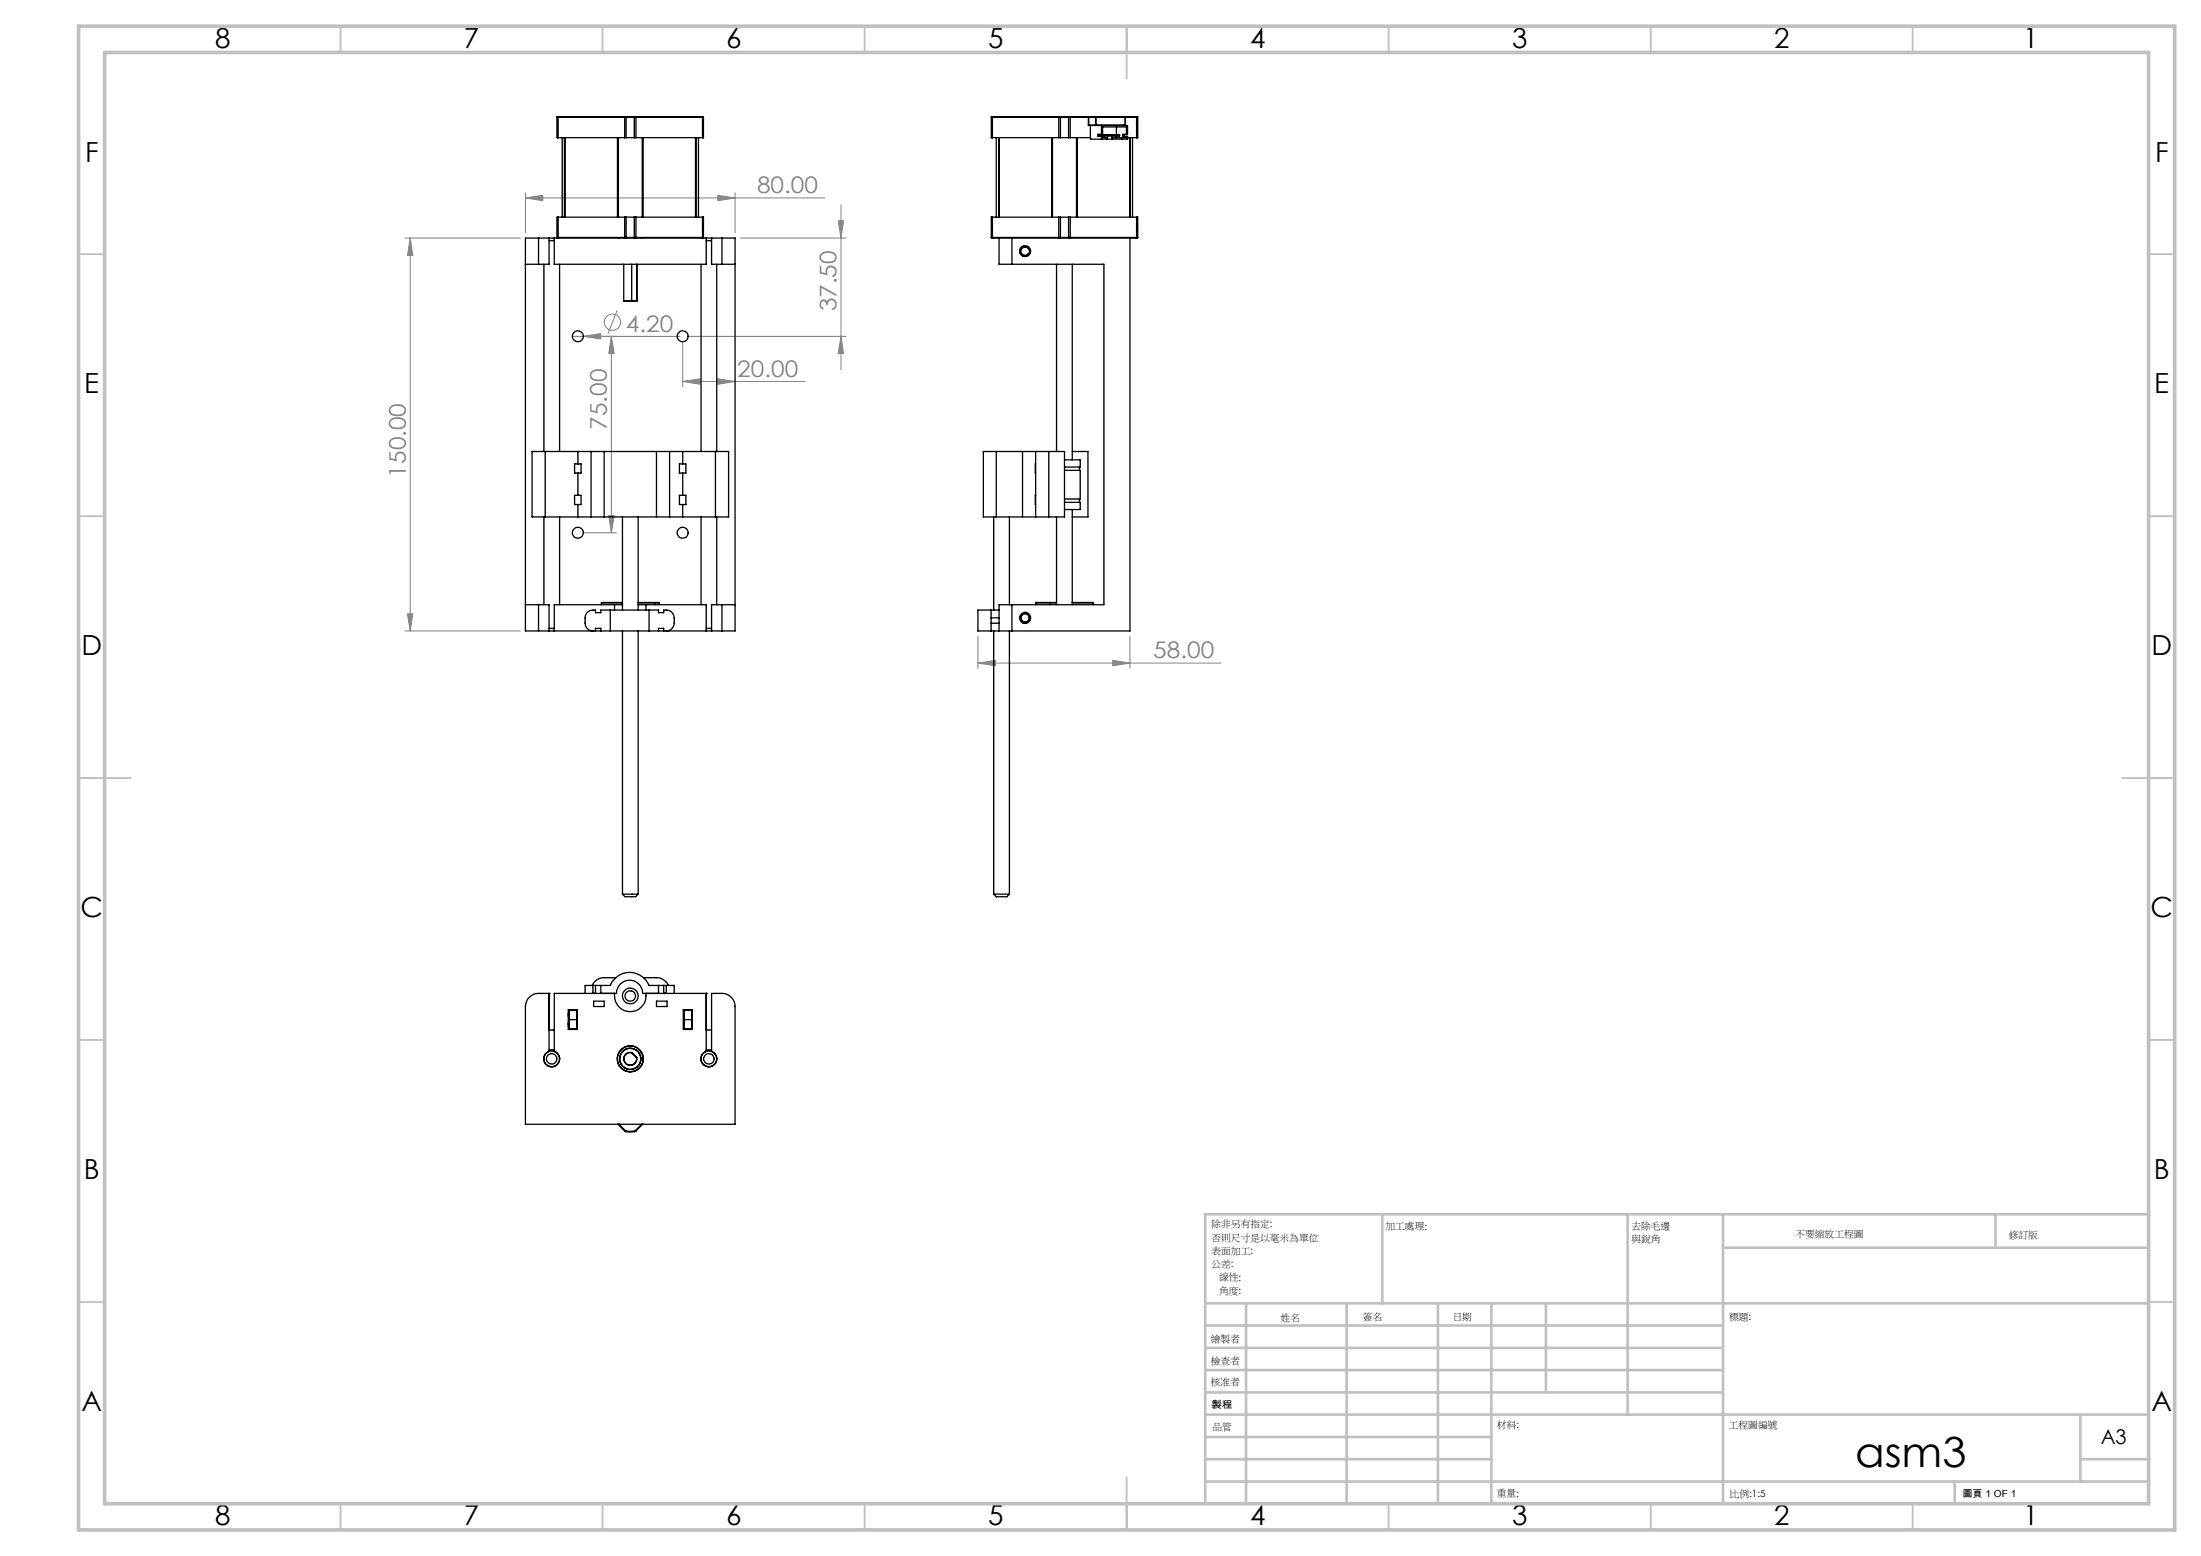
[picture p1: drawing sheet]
<svg xmlns="http://www.w3.org/2000/svg" width="420mm" height="297mm" viewBox="0 0 420 297" stroke-linecap="round" stroke-linejoin="round" font-family="sans-serif">
<g fill="none" stroke="#808080" stroke-width=".19">
<path d="M100.3 37.8l3.3-.5v1zM100.3 36.8v7.6M100.3 37.8h57.1M137 37.3l3.3 .5-3.3 .5zM140.3 36.8v7.6M160.5 39.1v31.5M77.3 45.4h22M78.3 45.4v75M78.3 45.4l.5 3.4h-1zM117.8 59.3l-1.8 4.4M141.3 45.4h20.2M159.9 42.2h1.1l-.5 3.2z"/>
<path d="M109.2 64.2h20.6M111.3 64.2l3.3-.5v1zM116.7 64.2v37.5M116.7 64.2l.5 3.3h-1zM130.3 65.2v8.6M130.3 72.8h23.3M130.3 72.8l3.3-.5v1zM131.3 64.2h30.2M137 72.3l3.3 .5-3.3 .5zM160.5 64.2l.5 3.3h-1.1zM116.2 98.4h1l-.5 3.3zM77.8 117.2h1l-.5 3.2z"/>
<path d="M111.3 101.7h6.4M77.3 120.4h22M186.6 126.6l3.3-.6v1.1zM186.6 121.4v6.2M186.6 126.6h46.4M212.3 126l3.3 .6-3.3 .5zM215.6 121.4v6.2"/>
<circle cx="116.9" cy="61.5" r="1.56"/>
</g>
<g fill="none" stroke="#c0c0c0" stroke-width=".35">
<path d="M65 5v5M115 5v5M165 5v5M215 5v10M265 5v5M315 5v5M365 5v5M15 48.5h5M410 48.5h5M15 98.5h5M410 98.5h5M15 148.5h10"/>
<path d="M405 148.5h10M15 198.5h5M410 198.5h5M15 248.5h5M410 248.5h5M65 287v5M115 287v5M165 287v5M215 282v10M265 287v5M315 287v5M365 287v5"/>
</g>
<g fill="none" stroke="#c0c0c0" stroke-width=".5">
<path d="M263.8 231.8v17M310.6 231.8v38.2M328.8 231.8v55.2M328.8 238.2h81.2M380.8 231.8v6.4M410 231.8h-180v55.2M230 248.8h180M230 257.3h98.8M230 253h98.8M237.8 248.8v38.2M257 248.8v38.2M274.4 248.8v38.2"/>
<path d="M284.6 248.8v38.2M295 248.8v17M230 265.8h98.8M230 261.5h98.8M230 278.5h54.6M230 274.3h54.6M230 270h180M397 278.5h13M397 270v12.8M230 282.8h180M373 282.8v4.2"/>
</g>
<path d="M15 5h400v287h-400zM20 10h390v277h-390z" fill="none" stroke="#c0c0c0" stroke-width=".7"/>
<g fill="#808080">
<path d="M111.3 64.2l3.3-.5v1z"/>
<path d="M137 37.3l3.3 .5-3.3 .5zM100.3 37.8l3.3-.5v1zM212.3 126l3.3 .6-3.3 .5zM186.6 126.6l3.3-.6v1.1z"/>
<path d="M137 72.3l3.3 .5-3.3 .5zM130.3 72.8l3.3-.5v1z"/>
<path d="M160.5 64.2l.5 3.3h-1.1zM159.9 42.2h1.1l-.5 3.2z"/>
<path d="M116.7 64.2l.5 3.3h-1zM116.2 98.4h1l-.5 3.3zM78.3 45.4l.5 3.4h-1zM77.8 117.2h1l-.5 3.2z"/>
</g>
<g fill="none" stroke="#000" stroke-width=".25">
<path d="M106.3 22.3h.1M106.3 22.3l.1 4M106.4 22.3h-.1M106.4 22.3h.1M106.4 26.3h.1M106.4 22.3v4M106.5 26.3h1.2M106.5 22.3v4M106.5 22.3h12.7M106.5 22.3h.1M107.3 26.3v15.1M107.7 26.3v15.1"/>
<path d="M107.7 26.3h.1M107.8 26.3h10M107.8 26.3v15.1M117.8 26.3h1.4M117.8 26.3v15.1M118 26.3v15.1M119.2 22.3h.3M119.2 26.3h.3M119.2 22.3v4M119.2 22.3h.1M119.5 22.3h1.5M119.5 22.3h.1"/>
<path d="M119.5 26.3h1.5M119.5 22.3v4M121 22.3h.1M121 22.3h.4M121 26.3h.4M121 22.3h.3M121 22.3v4M121.3 22.3h.1M121.3 22.3h12.7M121.4 26.3h1.3M121.4 22.3v4M121.4 22.3h12.7"/>
<path d="M122.6 26.3v15.1M122.7 26.3h10M122.7 26.3v15.1M132.7 26.3h.1M132.7 26.3v15.1M132.8 26.3h1.3M132.8 26.3v15.1M133.3 26.3v15.1M134 22.3h.1M134.1 22.3h.1M134.1 26.3h.1M134.1 22.3v4"/>
<path d="M134.2 22.3h.1M134.2 22.3v4M189.2 22.3v4M189.2 22.3h.1M189.2 22.3h.2M189.2 26.3h.2M189.3 22.3h-.1M189.3 22.3h.1M189.4 26.3h1.2M189.4 22.3h12.6M189.4 22.3v4M189.4 22.3h.1"/>
<path d="M189.4 22.3h12.7M190.1 26.3v15.1M190.6 26.3v15.1M190.6 26.3h.1M190.7 26.3h10M190.7 26.3v15.1M200.7 26.3h1.3M200.7 26.3v15.1M200.8 26.3v15.1M202 22.3h.4M202 26.3h.4M202 22.3v4"/>
<path d="M202.1 22.3h-.1M202.1 22.3h.3M202.4 22.3h1.5M202.4 26.3h1.5M202.4 22.3h.1M202.4 22.3v4M203.9 22.3h.1M203.9 22.3h.3M203.9 26.3h.3M203.9 22.3v4M204.2 22.3h.1M204.2 22.3h3.4"/>
<path d="M204.2 26.3h1.4M204.2 22.3h3.5M204.2 22.3v4M205.4 26.3v15.1M205.6 26.3h2.5M205.6 26.3v15.1M207.6 22.3h.1M207.6 22.3h.2M207.7 23.9l.1 .1M207.7 22.3h.1M207.7 23.9h.1M207.7 22.3v1.6"/>
<path d="M207.8 23.9v.1M207.8 22.3h1.3M207.8 23.9h1.3M207.8 22.3v1.6M207.8 22.3h.1M207.8 22.3h9.1M207.8 24h7.4v1.6h-1v.4h1v.6h-7.1v-2.6M209.1 22.3h.1M209.1 22.3v1.6M209.1 22.3h7.8M209.1 22.3v1.7v-.1M209.4 23.9l.1 .1"/>
<path d="M209.4 23.9l5.1 .1M209.4 23.9v.1M209.7 25.7h3.9M209.7 26h3.9M209.7 25.6v.4M210 25.7v.2zM210.2 24v1.6M210.2 26v.6M210.7 25.7v.2zM211.5 25.7v.2zM212.2 25.7v.2zM212.9 25.7v.2z"/>
<path d="M213 24.2v1.5M213 26v.3M213.6 25.7v.2zM214.1 26.3v.3M214.5 25.6v.4M214.7 22.3h.1M214.7 22.3v1.7M214.9 25.6v-1.4h-4.5v1.4h-.9v.4h.9v.3h.9v.3M214.9 26v.3h-2.7v.3M215.2 26.3h.4M215.6 26.3h.1M215.6 26.3v15.1"/>
<path d="M215.7 26.3h1.2M215.7 26.3v15.1M216.1 26.3v15.1M216.9 22.3h.1M216.9 26.3h.1M216.9 22.3v4M217 22.3h.1M217 22.3v4M217.1 22.3l-.1 4M100.3 50.4h2.5M102.8 45.4h-2.5v75h2.5M102.8 45.4h2"/>
<path d="M102.8 45.4v5M103.8 50.4v35.8M104.8 45.4h1M104.8 45.9h1M104.8 45.4v5h-2M105.8 45.4h13.5M105.8 45.4v5h29v-5M106.3 45.3l.1 .1M106.3 45.3h.1M106.4 45.3l.1 .1M106.4 45.3h.1M106.4 41.4h.1"/>
<path d="M106.4 41.4l-.1 3.9M106.4 41.4v3.9M106.5 45.3l.1 .1M106.5 41.4h1.2M106.5 45.3h12.7M106.5 41.4v3.9M106.8 50.4v35.8M107.7 41.4h.1M107.8 41.4h10M117.8 41.4h1.4M119 57.4h1.5M119 50.4v7"/>
<path d="M119.2 45.3l.1 .1M119.2 45.3h.3M119.2 41.4h.3M119.2 41.4v3.9M119.3 45.4h.2M119.5 45.4h1.5M119.5 45.3v.1M119.5 45.3h1.5M119.5 41.4h1.5M119.5 41.4v3.9M120.5 57.4h1M120.5 57.4h.1"/>
<path d="M120.5 50.4v7M121 45.3v.1M121 45.3h.4M121 45.4h.2M121 41.4h.4M121 41.4v3.9M121.2 45.4h13.6M121.4 45.3l-.2 .1M121.4 41.4h1.3M121.4 41.4v3.9M121.4 45.3h12.7M121.5 57.4h.1"/>
<path d="M121.5 50.4v7M122.7 41.4h10M132.7 41.4h.1M132.8 41.4h1.3M133.8 50.4v35.8M134.1 45.3l-.2 .1M134.1 45.3h.1M134.1 41.4h.1M134.1 41.4v3.9M134.2 45.3l-.1 .1M134.2 41.4v3.9M134.2 45.3h.1"/>
<path d="M134.8 45.4h1M134.8 45.9h1M135.8 45.4h2M135.8 45.4v5h2M136.8 50.4v35.8M137.8 50.4h2.5M137.8 45.4h2.5v75h-2.5M137.8 45.4v5M189.2 45.3l.1 .1M189.2 45.3h.1M189.2 45.3h.2M189.2 41.4h.2"/>
<path d="M189.2 41.4v3.9M189.3 45.4h.1M189.4 45.3v.1M189.4 41.4h1.2M189.4 45.3h12.6M189.4 41.4v3.9M189.4 45.4h1.2M190.6 41.4h.1M190.6 45.4v5h2.5M190.6 45.4h2.5M190.7 41.4h10M193.1 45.4h23.7"/>
<path d="M193.1 50.4h17.5v65h-17.5M193.1 45.4v5M194.7 48.2l.4 .6 .3 .1M194.8 48.4l.2 .3 .4 .2M195.6 47a.99 .99 0 0 0-.8 1.4M195.6 47.1l.6 .3M195.6 47.1a.9 .9 0 0 0-.8 1.3M195.6 46.9v.2M196.2 48.5l-.4 .3-.4 .1M196.2 47.4l.2 .6-.2 .5M196.2 47.4a.81 .81 0 0 0-1.1-.1 .81 .81 0 0 0-.1 1.2 .81 .81 0 0 0 1.2 0M200.7 41.4h1.3"/>
<path d="M201.6 50.4v35.8M202 45.3l.1 .1M202 45.3h.4M202 41.4h.4M202 41.4v3.9M202.4 45.3h1.5M202.4 41.4h1.5M202.4 45.3v.1M202.4 41.4v3.9M203.9 45.3v.1M203.9 45.3h.3M203.9 41.4h.3"/>
<path d="M203.9 41.4v3.9M204.2 45.3l-.1 .1M204.2 41.4h1.4M204.2 45.3h12.7M204.2 41.4v3.9M204.6 50.4v37.4M205.6 41.4h10M215.6 41.4h.1M215.6 45.4v75h-22.5M215.7 41.4h1.2M216.8 45.4h.1M216.9 45.3l-.1 .1"/>
<path d="M216.9 45.3h.1M216.9 41.4h.1M216.9 41.4v3.9M217 45.3l-.1 .1M217 41.4l.1 3.9M217 45.3h.1M217 41.4v3.9M217.1 45.3l-.2 .1M103.8 98.7v16.7M104 86.2h-2.5v12.5h2.5M104 98.7h6.3M104 86.2h6.3"/>
<path d="M104 86.2v12.5M106.8 98.7v16.7M110.3 88.5h.6v1.8h-.6M110.3 94.5h.6v1.8h-.6M110.3 98.7h2.5M110.3 86.2h2.5M110.3 86.2v2.3M110.3 90.3v4.2M110.3 96.3v2.4M110.3 88.5h-.7v1.8h.7M110.3 94.5h-.7v1.8h.7M112.8 86.2h2.5"/>
<path d="M112.8 98.7h2.5M112.8 86.2v12.5M115.3 98.7h10M115.3 86.2v12.5M115.3 86.2h10M118.8 98.7v17.7M121.8 98.7v17.7M125.3 86.2h2.5M125.3 98.7h2.5M125.3 86.2v12.5M127.8 98.7h2.5M127.8 86.2h2.5"/>
<path d="M127.8 86.2v12.5M130.3 94.5h-.7v1.8h.7M130.3 88.5h-.7v1.8h.7M130.3 98.7h6.2M130.3 86.2h6.2M130.3 86.2v2.3M130.3 90.3v4.2M130.3 96.3v2.4M130.3 94.5h.6v1.8h-.6M130.3 88.5h.6v1.8h-.6M133.8 98.7v16.7M136.5 86.2h2.5v12.5h-2.5"/>
<path d="M136.5 86.2v12.5M136.8 98.7v16.7M189.6 98.7v17.7M190.1 86.2h-2.5v12.5h2.5M190.1 98.7h5M190.1 86.2h5M190.1 86.2v12.5M192.6 98.7v16.7M195.1 86.2h2.5M195.1 98.7h2.5M195.1 86.2v12.5M197.6 86.2h2.5"/>
<path d="M197.6 98.7h2.5M197.6 88.5v1.8M197.6 94.5v1.8M197.6 86.2v12.5M200.1 86.2h3v12.5h-3M200.1 86.2v12.5M201.6 98.7v16.7M203.1 95.9h3v1.4h-3M203.1 89.8h3v5.4h-3M203.1 87.8h3v1.3h-3M204.6 86.2h3v12.5h-3M204.6 97.3v18.1"/>
<path d="M206 89.1v.7M206 95.2v.7M100.3 115.4h2.5M102.8 115.4h2v5M102.8 115.4v5M104.8 119.9h1M114.8 115.1h4M114.8 115.1v.3M116.5 116.4h7.4M116.5 116.4h-1.8v.5h-1.1v-.5a1.59 1.59 0 0 0-1.9 1.5 2.51 2.51 0 0 0 .4 2.1l.5 .3 .5 .1M116.5 116.4v4M117.3 115.4h1.5"/>
<path d="M117.3 115.4h-11.5v5M117.3 115.4v1M118.8 115l-4 .1M121.8 115.1h3.2M121.8 115h3.1M121.8 115.4h1.5M123.3 115.4v1M123.3 115.4h11.5v5M123.9 116.4h1.8v.5h.9v-.5a1.61 1.61 0 0 1 2.1 1.5 2.34 2.34 0 0 1-.5 2.1l-.5 .3-.6 .1M123.9 116.4v4M124.9 115l.9 .1M124.9 115l.1 .1"/>
<path d="M125 115.1h.8M125 115.1v.3M125.8 115.1v.3M134.8 119.9h1M137.8 115.4h2.5M137.8 115.4h-2v5M137.8 115.4v5M189.1 116.4v1.5M189.1 119v1.4M189.1 116.4h-2.5v4h2.5M189.1 116.4h1.5M189.1 117.9h1.5"/>
<path d="M189.1 119h1.5M189.1 117.9v1.1M193.1 115.4h-2.5v5M193.1 115.4v5M194.9 118.7l.7 .3M195.1 117.4a.8 .8 0 0 0-.2 .8 .8 .8 0 0 0 .7 .5M195.6 119h.1M195.6 118.7v.3M195.9 117.2a.81 .81 0 0 0-1.1 .6 .81 .81 0 0 0 .8 .9M196 117.2a.9 .9 0 0 0-1.3 .7 .9 .9 0 0 0 .9 1.1M196 117.2a.79 .79 0 0 1 .4 1.1M196 117.2a.76 .76 0 0 1 .2 1.3"/>
<path d="M196.4 118.3a.81 .81 0 0 1-.7 .7M196.4 118.3l-.2 .2-.6 .2M197.6 115.1h2.7M197.6 115.1v.3M200.3 115.1h1.3M200.3 115.1v.3M200.4 115h1.2M200.4 115l-2.8 .1M200.4 115l-.1 .1M204.6 115.1h4M204.6 115l4 .1M208.6 115.1v.3"/>
<path d="M102.8 120.4h2M104.8 120.4h1M105.8 120.4h10.7M113.6 120.4v-.5h1.1v.5M116.5 120.4h7.4M118.8 120.4v50.3M121.8 120.4v50.3M123.9 120.4h10.9M125.7 120.4v-.5h.9v.5M134.8 120.4h1M135.8 120.4h2M189.1 120.4h1.5"/>
<path d="M189.6 120.4v50.3M190.6 120.4h2.5M192.6 120.4v50.3M118.8 170.7h3M118.8 170.7l.5 .5h2l.5-.5M189.6 170.7h3M189.6 170.7l.5 .5h2l.5-.5M104.8 189.6v11.1a1.53 1.53 0 0 0-.8 2.3 1.53 1.53 0 0 0 2.5 0 1.53 1.53 0 0 0-.7-2.3v-11.1h11.9a2.49 2.49 0 0 1 2.4-2.5 2.49 2.49 0 0 1 2.5 2.5h12.2M104.8 189.6a4.4 4.4 0 0 0-3.4 .4 2.38 2.38 0 0 0-1.1 2.1v22.5h40v-22.5a2.53 2.53 0 0 0-2.5-2.5h-2v11.1a1.53 1.53 0 0 1 .7 2.3 1.53 1.53 0 0 1-2.5 0 1.53 1.53 0 0 1 .8-2.3v-11.1M104.8 189.6h.1M104.8 196.6h1M108.4 192.7h1.7v3.8h-1.7z"/>
<path d="M108.5 195.5l.2 .9M108.5 193.7l.2 .9M108.5 193.7v1.8M108.5 195.5v.9M108.5 192.9h.2M108.5 192.9v.8M108.5 194.6l-.1 .9 .1 .9M108.5 194.6h.1M108.5 192.9l-.1 .8 .1 .9M108.5 196.4h1.6M108.7 194.6l-.2 .9M108.7 192.9l-.2 .8"/>
<path d="M108.7 194.6h1.4M108.7 192.9h1.4M110.1 194.6v1.8M110.1 192.9v1.7M110.1 196.4h.1M113.1 188.1h3.4a4 4 0 0 1 3.7-2.5 4 4 0 0 1 3.7 2.5h3.2M113.1 188.1h-1.4v1.5M113.1 188.1v1.5M113.3 191.1h2v1h-2zM113.6 188.1v1.5M114.7 188.1v1.5M117.3 189.6a3 3 0 0 0 3 3.5 3 3 0 0 0 3-3.5"/>
<path d="M117.5 186.6a4.8 4.8 0 0 0-3.6 .4l-.9 1.1M122.8 186.6h2.5a2.58 2.58 0 0 1 2.3 1.5M125.3 191.1h2v1h-2zM125.7 188.1v1.5M126.6 188.1v1.5M127.1 188.1h1.6v1.5M127.1 188.1v1.5M130.4 192.7h1.7v3.8h-1.7zM130.5 195.5l.1 .9M130.5 193.7l.1 .9-.1 .9M130.5 193.7v.9M130.5 194.6v.9"/>
<path d="M130.5 195.5v.9h1.5M130.5 194.6h1.6M130.6 192.9l-.1 .8M130.6 192.9h-.1v.8M130.6 192.9h1.5M132 192.9v3.5M132 196.4h.1M134.8 189.6h.1M134.8 196.6h1M104.8 200.4h1M117.9 214.6h.1M117.9 214.6l1.3 1.3"/>
<path d="M118.1 203.4h.1M118.1 214.6l1.2 1.2M118.6 203.1l-.1 .1M119.2 215.9l.3 .1M119.3 215.8l.2 .1M119.3 215.8l-.1 .1M119.5 216h1.5M119.5 215.9v.1M119.5 215.9h1.5M120.5 200.9a1.2 1.2 0 0 0-1.4 1.2 1.2 1.2 0 0 0 1.3 1.2 1.2 1.2 0 0 0 1.1-1.4M120.5 200.9l1 1M120.5 200.9a1.24 1.24 0 0 0-1.5 1.1 1.24 1.24 0 0 0 1.4 1.4 1.24 1.24 0 0 0 1.1-1.5"/>
<path d="M120.5 200.9h.1M121 215.9v.1M121.2 215.8l-.2 .1M121.2 215.8l.2 .1M121.4 215.9l-.4 .1M121.5 201.9h.1M122 201.1a1.99 1.99 0 0 1-.7 2.7 1.99 1.99 0 0 1-2.7-.7M122 201.1a1.99 1.99 0 0 0-2.8-.7 1.99 1.99 0 0 0-.6 2.7M122 201a2.06 2.06 0 0 1-.7 2.9 2.06 2.06 0 0 1-2.8-.7M122 201a2.06 2.06 0 0 0-2.8-.6 2.06 2.06 0 0 0-.7 2.8M122 201v.1M122.4 200.9a2.44 2.44 0 0 0-3.4-.9 2.44 2.44 0 0 0-.8 3.4"/>
<path d="M122.4 200.9a2.44 2.44 0 0 1-.9 3.3 2.44 2.44 0 0 1-3.3-.8M122.4 200.8v.1M122.4 214.6l-1.2 1.2M122.6 214.6l-1.2 1.3M134.8 200.4h1"/>
<circle cx="210" cy="25.9" r=".11"/>
<circle cx="210.7" cy="25.9" r=".11"/>
<circle cx="211.5" cy="25.9" r=".11"/>
<circle cx="212.2" cy="25.9" r=".11"/>
<circle cx="212.9" cy="25.9" r=".11"/>
<circle cx="213.6" cy="25.9" r=".11"/>
<circle cx="195.6" cy="47.9" r="1.05"/>
<circle cx="110.3" cy="64.2" r="1.06"/>
<circle cx="130.3" cy="64.2" r="1.05"/>
<circle cx="110.3" cy="101.7" r="1.06"/>
<circle cx="130.3" cy="101.7" r="1.05"/>
<circle cx="195.6" cy="117.9" r="1.05"/>
<circle cx="120.3" cy="190.1" r="1"/>
<circle cx="120.3" cy="190.1" r="1.5"/>
<circle cx="105.3" cy="202.1" r=".99"/>
<circle cx="105.3" cy="202.1" r="1.5"/>
<circle cx="120.3" cy="202.1" r="2.5"/>
<circle cx="135.3" cy="202.1" r="1.5"/>
<circle cx="135.3" cy="202.1" r="1.01"/>
</g>
<text font-size="7.9" x="354" y="280">asm3</text>
<g font-size="5.3">
<text x="41" y="9.1">8</text>
<text x="88.5" y="9.1">7</text>
<text x="138.5" y="9.1">6</text>
<text x="188.5" y="9.1">5</text>
<text x="238.5" y="9.1">4</text>
<text x="288.5" y="9.1">3</text>
<text x="338.5" y="9.1">2</text>
<text x="386" y="9.1">1</text>
<text x="16.2" y="30.9">F</text>
<text x="411.2" y="30.9">F</text>
<text x="16.1" y="75.1">E</text>
<text x="411.1" y="75.1">E</text>
<text x="15.5" y="125.1">D</text>
<text x="410.5" y="125.1">D</text>
<text x="15.4" y="175.1">C</text>
<text x="410.4" y="175.1">C</text>
<text x="16" y="225.1">B</text>
<text x="411" y="225.1">B</text>
<text x="15.5" y="269.4">A</text>
<text x="410.5" y="269.4">A</text>
<text x="41" y="291.1">8</text>
<text x="88.5" y="291.1">7</text>
<text x="138.5" y="291.1">6</text>
<text x="188.5" y="291.1">5</text>
<text x="238.5" y="291.1">4</text>
<text x="288.5" y="291.1">3</text>
<text x="338.5" y="291.1">2</text>
<text x="386" y="291.1">1</text>
</g>
<g font-size="4.4" fill="#808080">
<text x="144.5" y="36.9">80.00</text>
<text x="159.6" y="59.4" transform="rotate(-90 159.6 59.4)">37.50</text>
<text x="119.5" y="63.3">4.20</text>
<text x="140.7" y="71.9">20.00</text>
<text x="115.8" y="82.1" transform="rotate(-90 115.8 82.1)">75.00</text>
<text x="77.4" y="91.2" transform="rotate(-90 77.4 91.2)">150.00</text>
<text x="220.1" y="125.7">58.00</text>
</g>
<text font-size="3.9" x="400.9" y="275.6">A3</text>
<g font-size="1.9">
<text x="231.2" y="234.2">除非另有指定:</text>
<text x="231.2" y="236.8">否則尺寸是以毫米為單位</text>
<text x="231.2" y="239.3">表面加工:</text>
<text x="264.4" y="234.6">加工處理:</text>
<text x="311.3" y="234.6">去除毛邊</text>
<text x="311.3" y="237.1">與銳角</text>
<text x="342.6" y="236">不要縮放工程圖</text>
<text x="383.3" y="236.2">修訂版</text>
<text x="231.2" y="241.8">公差:</text>
<text x="232.6" y="244.4">線性:</text>
<text x="232.6" y="246.9">角度:</text>
<text x="260" y="252">簽名</text>
<text x="277.2" y="252">日期</text>
<text x="330" y="252">標題:</text>
<text x="231" y="256.1">繪製者</text>
<text x="244.3" y="252.1">姓名</text>
<text x="231" y="260.4">檢查者</text>
<text x="231" y="264.5">核准者</text>
<text x="231.2" y="268.8">製程</text>
<text x="231.3" y="273">品管</text>
<text x="285.6" y="272.6">材料:</text>
<text x="329.9" y="272.6">工程圖編號</text>
<text x="285.6" y="285.6">重量:</text>
<text x="330.1" y="285.7">比例:1:5</text>
<text x="374.5" y="285.7">圖頁 1 OF 1</text>
</g>
</svg>
